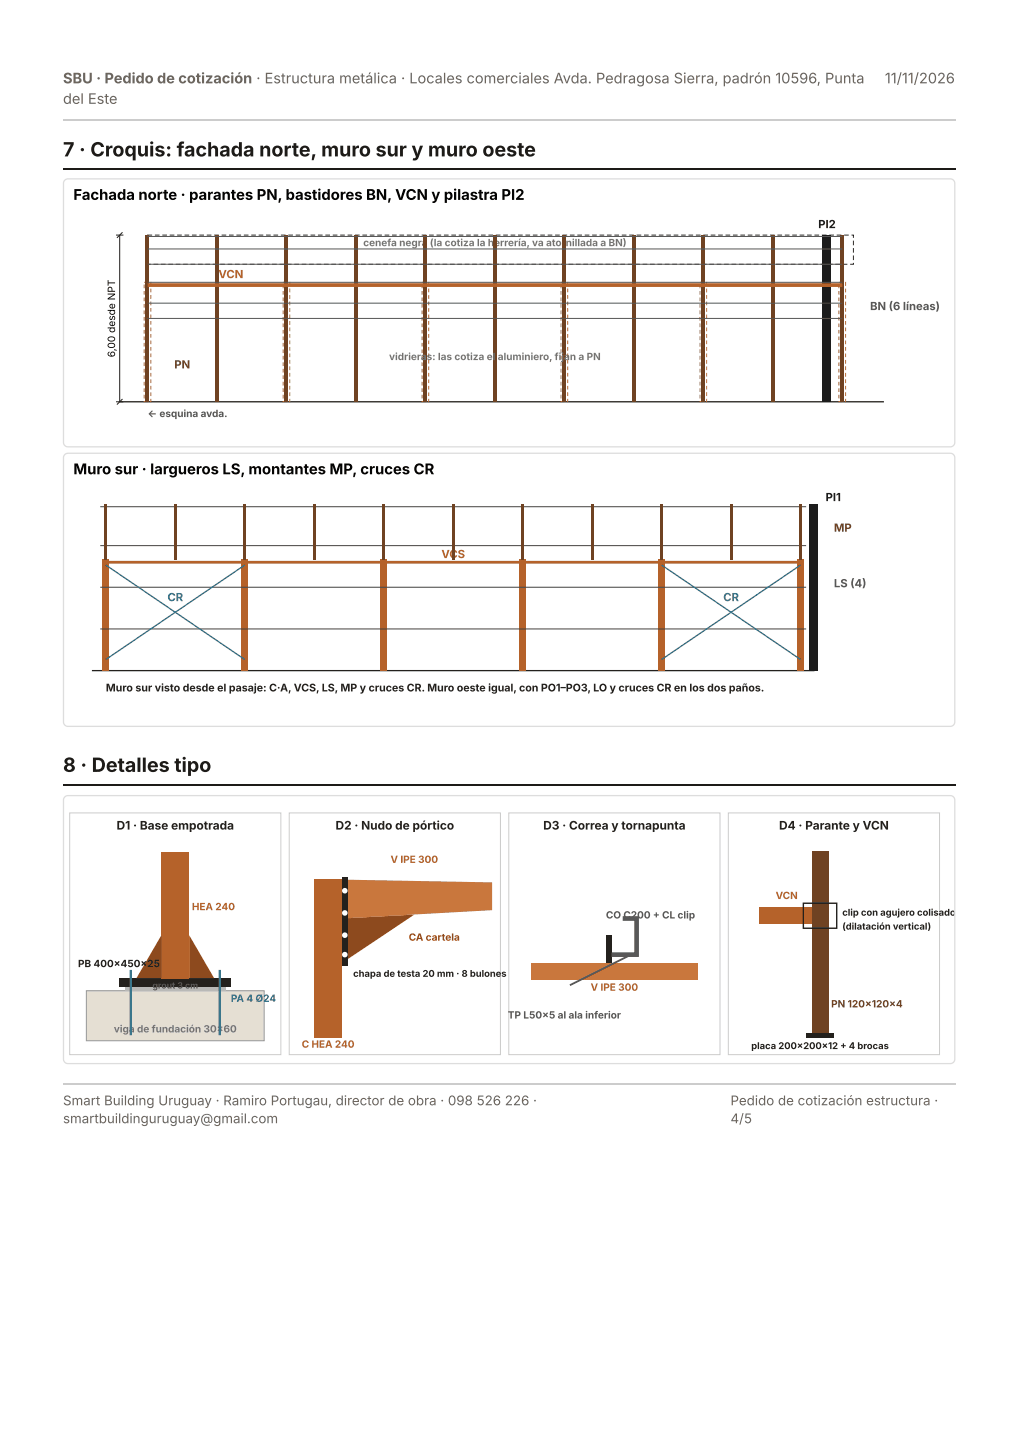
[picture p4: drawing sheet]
<svg xmlns="http://www.w3.org/2000/svg" width="210mm" height="297mm" viewBox="0 0 210 297" stroke-linecap="round" stroke-linejoin="round" font-family="sans-serif">
<path d="M13 24.7h184.1M13 223.7h184.1" fill="none" stroke="#ccc" stroke-width=".26"/>
<path d="M13 34.8h184.1M13 162.1h184.1" fill="none" stroke="#1d1b18" stroke-width=".26"/>
<path d="M13.4 37.2l.6-.3h182.1a.93 .93 0 0 1 .9 .9v53.5a.93 .93 0 0 1-.9 .9h-182.1a.93 .93 0 0 1-.9-.9v-53.5zM13.4 93.8l.6-.3h182.1a.93 .93 0 0 1 .9 1v54.5a.93 .93 0 0 1-.9 .9h-182.1a.93 .93 0 0 1-.9-.9v-54.5zM13.4 164.4l.6-.2h182.1a.93 .93 0 0 1 .9 .9v53.4a.93 .93 0 0 1-.9 1h-182.1a.93 .93 0 0 1-.9-1v-53.4z" fill="none" stroke="#ddd" stroke-width=".26"/>
<path d="M24.7 82.9h157.7" fill="none" stroke="#24211d" stroke-width=".27"/>
<path d="M32 48.4h.9v.2h-.9zM33.5 48.4h.9v.2h-.9zM35 48.4h1v.2h-1zM36.5 48.4h1v.2h-1zM38.1 48.4h.9v.2h-.9zM39.6 48.4h1v.2h-1zM41.1 48.4h1v.2h-1zM42.7 48.4h.9v.2h-.9zM44.2 48.4h.9v.2h-.9zM45.7 48.4h1v.2h-1zM47.2 48.4h1v.2h-1zM48.8 48.4h.9v.2h-.9zM50.3 48.4h1v.2h-1zM51.8 48.4h1v.2h-1zM53.4 48.4h.9v.2h-.9zM54.9 48.4h.9v.2h-.9zM56.4 48.4h1v.2h-1zM58 48.4h.9v.2h-.9zM59.5 48.4h.9v.2h-.9zM61 48.4h1v.2h-1zM62.5 48.4h1v.2h-1zM64.1 48.4h.9v.2h-.9zM65.6 48.4h1v.2h-1zM67.1 48.4h1v.2h-1zM68.7 48.4h.9v.2h-.9zM70.2 48.4h.9v.2h-.9zM71.7 48.4h1v.2h-1zM73.2 48.4h1v.2h-1zM74.8 48.4h.9v.2h-.9zM76.3 48.4h1v.2h-1zM77.8 48.4h1v.2h-1zM79.4 48.4h.9v.2h-.9zM80.9 48.4h.9v.2h-.9zM82.4 48.4h1v.2h-1zM83.9 48.4h1v.2h-1zM85.5 48.4h.9v.2h-.9zM87 48.4h1v.2h-1zM88.5 48.4h1v.2h-1zM90.1 48.4h.9v.2h-.9zM91.6 48.4h.9v.2h-.9zM93.1 48.4h1v.2h-1zM94.6 48.4h1v.2h-1zM96.2 48.4h.9v.2h-.9zM97.7 48.4h1v.2h-1zM99.2 48.4h1v.2h-1zM100.8 48.4h.9v.2h-.9zM102.3 48.4h.9v.2h-.9zM103.8 48.4h1v.2h-1zM105.3 48.4h1v.2h-1zM106.9 48.4h.9v.2h-.9zM108.4 48.4h1v.2h-1zM109.9 48.4h1v.2h-1zM111.5 48.4h.9v.2h-.9zM113 48.4h.9v.2h-.9zM114.5 48.4h1v.2h-1zM116 48.4h1v.2h-1zM117.6 48.4h.9v.2h-.9zM119.1 48.4h1v.2h-1zM120.6 48.4h1v.2h-1zM122.2 48.4h.9v.2h-.9zM123.7 48.4h1v.2h-1zM125.2 48.4h1v.2h-1zM126.8 48.4h.9v.2h-.9zM128.3 48.4h.9v.2h-.9zM129.8 48.4h1v.2h-1zM131.3 48.4h1v.2h-1zM132.9 48.4h.9v.2h-.9zM134.4 48.4h1v.2h-1zM135.9 48.4h1v.2h-1zM137.5 48.4h.9v.2h-.9zM139 48.4h.9v.2h-.9zM140.5 48.4h1v.2h-1zM142 48.4h1v.2h-1zM143.6 48.4h.9v.2h-.9zM145.1 48.4h1v.2h-1zM146.6 48.4h1v.2h-1zM148.2 48.4h.9v.2h-.9zM149.7 48.4h.9v.2h-.9zM151.2 48.4h1v.2h-1zM152.7 48.4h1v.2h-1zM154.3 48.4h.9v.2h-.9zM155.8 48.4h1v.2h-1zM157.3 48.4h1v.2h-1zM158.9 48.4h.9v.2h-.9zM160.4 48.4h.9v.2h-.9zM161.9 48.4h1v.2h-1zM163.4 48.4h1v.2h-1zM165 48.4h.9v.2h-.9zM166.5 48.4h1v.2h-1zM168 48.4h1v.2h-1zM169.6 48.4h.9v.2h-.9zM171.1 48.4h.9v.2h-.9zM172.6 48.4h1v.2h-1zM174.1 48.4h1v.2h-1zM175.7 48.4h.5v.7h-.2l.1-.6-.4 .1zM176 49.7h.2v.9h-.2zM176 51.2h.2v.9h-.2zM176 52.7h.2v1h-.2zM175.4 54.4l.7 .1-.1-.3h.2v.4h-.8zM173.9 54.4h.9v.2h-.9zM172.3 54.4h1v.2h-1zM170.8 54.4h1v.2h-1zM169.3 54.4h.9v.2h-.9zM167.7 54.4h1v.2h-1zM166.2 54.4h1v.2h-1zM164.7 54.4h.9v.2h-.9zM163.2 54.4h.9v.2h-.9zM161.6 54.4h1v.2h-1zM160.1 54.4h1v.2h-1zM158.6 54.4h.9v.2h-.9zM157 54.4h1v.2h-1zM155.5 54.4h1v.2h-1zM154 54.4h.9v.2h-.9zM152.5 54.4h.9v.2h-.9zM150.9 54.4h1v.2h-1zM149.4 54.4h1v.2h-1zM147.9 54.4h.9v.2h-.9zM146.3 54.4h1v.2h-1zM144.8 54.4h1v.2h-1zM143.3 54.4h.9v.2h-.9zM141.8 54.4h.9v.2h-.9zM140.2 54.4h1v.2h-1zM138.7 54.4h1v.2h-1zM137.2 54.4h.9v.2h-.9zM135.6 54.4h1v.2h-1zM134.1 54.4h1v.2h-1zM132.6 54.4h.9v.2h-.9zM131.1 54.4h.9v.2h-.9zM129.5 54.4h1v.2h-1zM128 54.4h1v.2h-1zM126.5 54.4h.9v.2h-.9zM124.9 54.4h1v.2h-1zM123.4 54.4h1v.2h-1zM121.9 54.4h.9v.2h-.9zM120.4 54.4h.9v.2h-.9zM118.8 54.4h1v.2h-1zM117.3 54.4h.9v.2h-.9zM115.8 54.4h.9v.2h-.9zM114.2 54.4h1v.2h-1zM112.7 54.4h1v.2h-1zM111.2 54.4h.9v.2h-.9zM109.6 54.4h1v.2h-1zM108.1 54.4h1v.2h-1zM106.6 54.4h.9v.2h-.9zM105.1 54.4h.9v.2h-.9zM103.5 54.4h1v.2h-1zM102 54.4h1v.2h-1zM100.5 54.4h.9v.2h-.9zM98.9 54.4h1v.2h-1zM97.4 54.4h1v.2h-1zM95.9 54.4h.9v.2h-.9zM94.4 54.4h.9v.2h-.9zM92.8 54.4h1v.2h-1zM91.3 54.4h1v.2h-1zM89.8 54.4h.9v.2h-.9zM88.2 54.4h1v.2h-1zM86.7 54.4h1v.2h-1zM85.2 54.4h.9v.2h-.9zM83.7 54.4h.9v.2h-.9zM82.1 54.4h1v.2h-1zM80.6 54.4h1v.2h-1zM79.1 54.4h.9v.2h-.9zM77.5 54.4h1v.2h-1zM76 54.4h1v.2h-1zM74.5 54.4h.9v.2h-.9zM73 54.4h.9v.2h-.9zM71.4 54.4h1v.2h-1zM69.9 54.4h1v.2h-1zM68.4 54.4h.9v.2h-.9zM66.8 54.4h1v.2h-1zM65.3 54.4h1v.2h-1zM63.8 54.4h.9v.2h-.9zM62.3 54.4h.9v.2h-.9zM60.7 54.4h1v.2h-1zM59.2 54.4h.9v.2h-.9zM57.7 54.4h.9v.2h-.9zM56.1 54.4h1v.2h-1zM54.6 54.4h1v.2h-1zM53.1 54.4h.9v.2h-.9zM51.5 54.4h1v.2h-1zM50 54.4h1v.2h-1zM48.5 54.4h.9v.2h-.9zM47 54.4h.9v.2h-.9zM45.4 54.4h1v.2h-1zM43.9 54.4h1v.2h-1zM42.4 54.4h.9v.2h-.9zM40.8 54.4h1v.2h-1zM39.3 54.4h1v.2h-1zM37.8 54.4h.9v.2h-.9zM36.3 54.4h.9v.2h-.9zM34.7 54.4h1v.2h-1zM33.2 54.4h1v.2h-1zM31.7 54.4h.9v.2h-.9zM30.3 54.2h.2l-.1 .3 .7-.1v.2h-.8zM30.3 52.7h.2v1h-.2zM30.3 51.2h.2v.9h-.2zM30.3 49.7h.2v.9h-.2zM30.3 48.4h1.1v.2l-1-.1 .1 .6h-.2z" fill="#1c1c1c"/>
<g fill="#b5622a">
<path d="M174.4 58.2h.2v.8h-.2zM174.4 59.6h.2v.7h-.2zM174.4 60.9h.2v.8h-.2zM174.4 62.2h.2v.8h-.2zM174.4 63.6h.2v.7h-.2zM174.4 64.9h.2v.8h-.2zM174.4 66.2h.2v.8h-.2zM174.4 67.6h.2v.7h-.2zM174.4 68.9h.2v.8h-.2zM174.4 70.3h.2v.7h-.2zM174.4 71.6h.2v.8h-.2zM174.4 72.9h.2v.8h-.2zM174.4 74.3h.2v.7h-.2zM174.4 75.6h.2v.8h-.2zM174.4 76.9h.2v.8h-.2zM174.4 78.3h.2v.7h-.2zM174.4 79.6h.2v.8h-.2zM174.4 81h.2v.7h-.2zM174.4 82.3h.2v.7h-.3v-.2l.2 .1zM173 82.8h.2l-.1 .1 .6-.1v.2h-.7zM173 81.5h.2v.7h-.2zM173 80.1h.2v.8h-.2zM173 78.8h.2v.7h-.2zM173 77.4h.2v.8h-.2zM173 76.1h.2v.8h-.2zM173 74.8h.2v.7h-.2zM173 73.4h.2v.8h-.2zM173 72.1h.2v.8h-.2zM173 70.8h.2v.7h-.2zM173 69.4h.2v.8h-.2zM173 68.1h.2v.7h-.2zM173 66.7h.2v.8h-.2zM173 65.4h.2v.8h-.2zM173 64.1h.2v.7h-.2zM173 62.7h.2v.8h-.2zM173 61.4h.2v.8h-.2zM173 60.1h.2v.7h-.2zM173 58.7h.2v.8h-.2zM173.1 58.2h.7v.2h-.7z"/>
<path d="M145.7 58.2h.2v.8h-.2zM145.7 59.6h.2v.7h-.2zM145.7 60.9h.2v.8h-.2zM145.7 62.2h.2v.8h-.2zM145.7 63.6h.2v.7h-.2zM145.7 64.9h.2v.8h-.2zM145.7 66.2h.2v.8h-.2zM145.7 67.6h.2v.7h-.2zM145.7 68.9h.2v.8h-.2zM145.7 70.3h.2v.7h-.2zM145.7 71.6h.2v.8h-.2zM145.7 72.9h.2v.8h-.2zM145.7 74.3h.2v.7h-.2zM145.7 75.6h.2v.8h-.2zM145.7 76.9h.2v.8h-.2zM145.7 78.3h.2v.7h-.2zM145.7 79.6h.2v.8h-.2zM145.7 81h.2v.7h-.2zM145.7 82.3h.2v.7h-.3v-.2l.2 .1zM144.3 82.8h.2l-.1 .1 .7-.1v.2h-.8zM144.3 81.5h.2v.7h-.2zM144.3 80.1h.2v.8h-.2zM144.3 78.8h.2v.7h-.2zM144.3 77.4h.2v.8h-.2zM144.3 76.1h.2v.8h-.2zM144.3 74.8h.2v.7h-.2zM144.3 73.4h.2v.8h-.2zM144.3 72.1h.2v.8h-.2zM144.3 70.8h.2v.7h-.2zM144.3 69.4h.2v.8h-.2zM144.3 68.1h.2v.7h-.2zM144.3 66.7h.2v.8h-.2zM144.3 65.4h.2v.8h-.2zM144.3 64.1h.2v.7h-.2zM144.3 62.7h.2v.8h-.2zM144.3 61.4h.2v.8h-.2zM144.3 60.1h.2v.7h-.2zM144.3 58.7h.2v.8h-.2zM144.4 58.2h.8v.2h-.8z"/>
<path d="M117.1 58.2h.1v.8h-.2zM117 59.6h.2v.7h-.2zM117 60.9h.2v.8h-.2zM117 62.2h.2v.8h-.2zM117 63.6h.2v.7h-.2zM117 64.9h.2v.8h-.2zM117 66.2h.2v.8h-.2zM117 67.6h.2v.7h-.2zM117 68.9h.2v.8h-.2zM117 70.3h.2v.7h-.2zM117 71.6h.2v.8h-.2zM117 72.9h.2v.8h-.2zM117 74.3h.2v.7h-.2zM117 75.6h.2v.8h-.2zM117 76.9h.2v.8h-.2zM117 78.3h.2v.7h-.2zM117 79.6h.2v.8h-.2zM117 81h.2v.7h-.2zM117 82.3h.2v.7h-.2v-.2l.1 .1zM115.6 82.8h.2l-.1 .1 .7-.1v.2h-.8zM115.6 81.5h.2v.7h-.2zM115.6 80.1h.2v.8h-.2zM115.6 78.8h.2v.7h-.2zM115.6 77.4h.2v.8h-.2zM115.6 76.1h.2v.8h-.2zM115.6 74.8h.2v.7h-.2zM115.6 73.4h.2v.8h-.2zM115.6 72.1h.2v.8h-.2zM115.6 70.8h.2v.7h-.2zM115.6 69.4h.2v.8h-.2zM115.6 68.1h.2v.7h-.2zM115.6 66.7h.2v.8h-.2zM115.6 65.4h.2v.8h-.2zM115.6 64.1h.2v.7h-.2zM115.6 62.7h.2v.8h-.2zM115.6 61.4h.2v.8h-.2zM115.6 60.1h.2v.7h-.2zM115.6 58.7h.2v.8h-.2zM115.7 58.2h.8v.2h-.8z"/>
<path d="M88.4 58.2h.1v.8h-.1zM88.4 59.6h.1v.7h-.1zM88.4 60.9h.1v.8h-.1zM88.4 62.2h.1v.8h-.1zM88.4 63.6h.1v.7h-.1zM88.4 64.9h.1v.8h-.1zM88.4 66.2h.1v.8h-.1zM88.4 67.6h.1v.7h-.1zM88.4 68.9h.1v.8h-.1zM88.4 70.3h.1v.7h-.1zM88.4 71.6h.1v.8h-.1zM88.4 72.9h.1v.8h-.1zM88.4 74.3h.1v.7h-.1zM88.4 75.6h.1v.8h-.1zM88.4 76.9h.1v.8h-.1zM88.4 78.3h.1v.7h-.1zM88.4 79.6h.1v.8h-.1zM88.4 81h.1v.7h-.1zM88.4 82.3h.1v.7h-.2v-.2l.2 .1zM87 82.8h.2l-.1 .1 .6-.1v.2h-.7zM87 81.5h.2v.7h-.2zM87 80.1h.2v.8h-.2zM87 78.8h.2v.7h-.2zM87 77.4h.2v.8h-.2zM87 76.1h.2v.8h-.2zM87 74.8h.2v.7h-.2zM87 73.4h.2v.8h-.2zM87 72.1h.2v.8h-.2zM87 70.8h.2v.7h-.2zM87 69.4h.2v.8h-.2zM87 68.1h.2v.7h-.2zM87 66.7h.2v.8h-.2zM87 65.4h.2v.8h-.2zM87 64.1h.2v.7h-.2zM87 62.7h.2v.8h-.2zM87 61.4h.2v.8h-.2zM87 60.1h.2v.7h-.2zM87 58.7h.2v.8h-.2zM87.1 58.2h.7v.2h-.7z"/>
<path d="M59.7 58.2h.2v.8h-.2zM59.7 59.6h.2v.7h-.2zM59.7 60.9h.2v.8h-.2zM59.7 62.2h.2v.8h-.2zM59.7 63.6h.2v.7h-.2zM59.7 64.9h.2v.8h-.2zM59.7 66.2h.2v.8h-.2zM59.7 67.6h.2v.7h-.2zM59.7 68.9h.2v.8h-.2zM59.7 70.3h.2v.7h-.2zM59.7 71.6h.2v.8h-.2zM59.7 72.9h.2v.8h-.2zM59.7 74.3h.2v.7h-.2zM59.7 75.6h.2v.8h-.2zM59.7 76.9h.2v.8h-.2zM59.7 78.3h.2v.7h-.2zM59.7 79.6h.2v.8h-.2zM59.7 81h.2v.7h-.2zM59.7 82.3h.2v.7h-.3v-.2l.2 .1zM58.3 82.8h.2l-.1 .1 .7-.1v.2h-.8zM58.3 81.5h.2v.7h-.2zM58.3 80.1h.2v.8h-.2zM58.3 78.8h.2v.7h-.2zM58.3 77.4h.2v.8h-.2zM58.3 76.1h.2v.8h-.2zM58.3 74.8h.2v.7h-.2zM58.3 73.4h.2v.8h-.2zM58.3 72.1h.2v.8h-.2zM58.3 70.8h.2v.7h-.2zM58.3 69.4h.2v.8h-.2zM58.3 68.1h.2v.7h-.2zM58.3 66.7h.2v.8h-.2zM58.3 65.4h.2v.8h-.2zM58.3 64.1h.2v.7h-.2zM58.3 62.7h.2v.8h-.2zM58.3 61.4h.2v.8h-.2zM58.3 60.1h.2v.7h-.2zM58.3 58.7h.2v.8h-.2zM58.4 58.2h.8v.2h-.8z"/>
<path d="M31.1 58.2h.1v.8h-.2zM31 59.6h.2v.7h-.2zM31 60.9h.2v.8h-.2zM31 62.2h.2v.8h-.2zM31 63.6h.2v.7h-.2zM31 64.9h.2v.8h-.2zM31 66.2h.2v.8h-.2zM31 67.6h.2v.7h-.2zM31 68.9h.2v.8h-.2zM31 70.3h.2v.7h-.2zM31 71.6h.2v.8h-.2zM31 72.9h.2v.8h-.2zM31 74.3h.2v.7h-.2zM31 75.6h.2v.8h-.2zM31 76.9h.2v.8h-.2zM31 78.3h.2v.7h-.2zM31 79.6h.2v.8h-.2zM31 81h.2v.7h-.2zM31 82.3h.2v.7h-.2v-.2l.1 .1zM29.6 82.8h.2l-.1 .1 .7-.1v.2h-.8zM29.6 81.5h.2v.7h-.2zM29.6 80.1h.2v.8h-.2zM29.6 78.8h.2v.7h-.2zM29.6 77.4h.2v.8h-.2zM29.6 76.1h.2v.8h-.2zM29.6 74.8h.2v.7h-.2zM29.6 73.4h.2v.8h-.2zM29.6 72.1h.2v.8h-.2zM29.6 70.8h.2v.7h-.2zM29.6 69.4h.2v.8h-.2zM29.6 68.1h.2v.7h-.2zM29.6 66.7h.2v.8h-.2zM29.6 65.4h.2v.8h-.2zM29.6 64.1h.2v.7h-.2zM29.6 62.7h.2v.8h-.2zM29.6 61.4h.2v.8h-.2zM29.6 60.1h.2v.7h-.2zM29.6 58.7h.2v.8h-.2zM29.7 58.2h.8v.2h-.8z"/>
</g>
<g fill="#6f4222">
<path d="M173.4 48.5h.7v34.4h-.7z"/>
<path d="M159.1 48.5h.7v34.4h-.7z"/>
<path d="M144.8 48.5h.6v34.4h-.6z"/>
<path d="M130.4 48.5h.7v34.4h-.7z"/>
<path d="M116.1 48.5h.7v34.4h-.7z"/>
<path d="M101.8 48.5h.6v34.4h-.6z"/>
<path d="M87.4 48.5h.7v34.4h-.7z"/>
<path d="M73.1 48.5h.7v34.4h-.7z"/>
<path d="M58.8 48.5h.6v34.4h-.6z"/>
<path d="M44.4 48.5h.7v34.4h-.7z"/>
<path d="M30.1 48.5h.7v34.4h-.7z"/>
</g>
<path d="M169.8 48.5h1.7v34.4h-1.7z" fill="#1c1c1c"/>
<path d="M30.4 58.3h143.4M30.4 54.5h143.4M30.4 51.4h143.4M30.4 48.8h143.4M30.4 65.7h143.4M30.4 62.6h143.4" fill="none" stroke="#555" stroke-width=".21"/>
<path d="M30.4 58.8h143.4" fill="none" stroke="#b5622a" stroke-width=".76" stroke-linecap="butt"/>
<path d="M23.9 48.5h1.6M24.7 48.5v34.4M25.3 47.9l-1.2 1.2M23.9 82.9h1.6M25.3 82.3l-1.2 1.2" fill="none" stroke="#24211d" stroke-width=".21"/>
<path d="M19 138.4h149" fill="none" stroke="#24211d" stroke-width=".27"/>
<g fill="#b5622a">
<path d="M21.1 115.4h1.4v23h-1.4z"/>
<path d="M49.8 115.4h1.4v23h-1.4z"/>
<path d="M78.5 115.4h1.4v23h-1.4z"/>
<path d="M107.1 115.4h1.4v23h-1.4z"/>
<path d="M135.8 115.4h1.4v23h-1.4z"/>
<path d="M164.5 115.4h1.4v23h-1.4z"/>
</g>
<path d="M21.8 116h143.4" fill="none" stroke="#b5622a" stroke-width=".57"/>
<path d="M20.7 112.6h145.6M20.7 104.6h145.6M20.7 129.8h145.6M20.7 121.2h145.6" fill="none" stroke="#555" stroke-width=".23"/>
<g fill="#6f4222">
<path d="M21.6 104h.5v11.4h-.5z"/>
<path d="M35.9 104h.5v11.4h-.5z"/>
<path d="M50.3 104h.4v11.4h-.4z"/>
<path d="M64.6 104h.5v11.4h-.5z"/>
<path d="M78.9 104h.5v11.4h-.5z"/>
<path d="M93.3 104h.4v11.4h-.4z"/>
<path d="M107.6 104h.5v11.4h-.5z"/>
<path d="M121.9 104h.5v11.4h-.5z"/>
<path d="M136.3 104h.4v11.4h-.4z"/>
<path d="M150.6 104h.5v11.4h-.5z"/>
<path d="M164.9 104h.5v11.4h-.5z"/>
</g>
<path d="M21.8 116.6l28.7 19.5M50.5 116.6l-28.7 19.5M136.5 116.6l28.7 19.5M165.2 116.6l-28.7 19.5" fill="none" stroke="#2f6f86" stroke-width=".27"/>
<path d="M166.9 104h1.7v34.4h-1.7z" fill="#1c1c1c"/>
<path d="M14.4 167.7h43.6v49.9h-43.6z" fill="#fff"/>
<path d="M14.4 167.7h43.6v49.9h-43.6z" fill="none" stroke="#ccc" stroke-width=".21"/>
<path d="M17.8 204.4h36.7v10.4h-36.7z" fill="#e5dfd3"/>
<path d="M17.8 204.4h36.7v10.4h-36.7z" fill="none" stroke="#999" stroke-width=".21"/>
<path d="M25.8 203.6h20.7v.8h-20.7z" fill="#bbb"/>
<path d="M24.7 201.9h22.9v1.7h-22.9z" fill="#24211d"/>
<path d="M33.3 175.8h5.7v26.1h-5.7z" fill="#b5622a"/>
<g fill="#8d4a1e">
<path d="M33.3 193v8.9h-5.2z"/>
<path d="M39 193l5.2 8.9h-5.2z"/>
</g>
<path d="M27 200.1v13.5M45.3 200.1v13.5" fill="none" stroke="#2f6f86" stroke-width=".48"/>
<path d="M59.7 167.7h43.5v49.9h-43.5z" fill="#fff"/>
<path d="M59.7 167.7h43.5v49.9h-43.5z" fill="none" stroke="#ccc" stroke-width=".21"/>
<path d="M64.8 181.5h5.8v32.7h-5.8z" fill="#b5622a"/>
<path d="M70.6 181.5l30.9 .6v5.7l-30.9 1.7z" fill="#c9773d"/>
<path d="M70.6 189.5l14.9-.8-14.9 10z" fill="#8d4a1e"/>
<path d="M70.6 180.9h1.1v18.4h-1.1z" fill="#24211d"/>
<g fill="#fff">
<path d="M105 167.7h43.5v49.9h-43.5z"/>
<circle cx="71.1" cy="197" r=".57"/>
<circle cx="71.1" cy="193" r=".57"/>
<circle cx="71.1" cy="188.4" r=".57"/>
<circle cx="71.1" cy="183.8" r=".57"/>
</g>
<path d="M105 167.7h43.5v49.9h-43.5z" fill="none" stroke="#ccc" stroke-width=".21"/>
<path d="M109.6 198.7h34.4v3.4h-34.4z" fill="#c9773d"/>
<path d="M125 193h1.2v5.7h-1.2z" fill="#24211d"/>
<path d="M128.5 189.5h2.8v7.5h-5.1" fill="none" stroke="#555" stroke-width=".96" stroke-linecap="butt"/>
<path d="M130.2 197l-12.6 6.3" fill="none" stroke="#555" stroke-width=".38"/>
<path d="M150.3 167.7h43.5v49.9h-43.5z" fill="#fff"/>
<path d="M150.3 167.7h43.5v49.9h-43.5z" fill="none" stroke="#ccc" stroke-width=".21"/>
<path d="M167.5 175.8h3.4v38.4h-3.4z" fill="#6f4222"/>
<path d="M156.6 187.2h10.9v3.5h-10.9z" fill="#b5622a"/>
<path d="M165.7 186.4h6.9v5.1h-6.9z" fill="none" stroke="#24211d" stroke-width=".29"/>
<path d="M166.3 213.3h5.7v.9h-5.7z" fill="#24211d"/>
<g font-size="4.1" fill="#1d1b18">
<text x="13" y="32.3">7 · Croquis: fachada norte, muro sur y muro oeste</text>
<text x="13" y="159.3">8 · Detalles tipo</text>
</g>
<g font-size="3.1">
<text x="15.1" y="41.2">Fachada norte · parantes PN, bastidores BN, VCN y pilastra PI2</text>
<text x="15.1" y="97.9">Muro sur · largueros LS, montantes MP, cruces CR</text>
</g>
<g font-size="3" fill="#6c655c">
<text x="13" y="17.2">SBU · Pedido de cotización · Estructura metálica · Locales comerciales Avda. Pedragosa Sierra, padrón 10596, Punta</text>
<text x="182.6" y="17.2">11/11/2026</text>
<text x="13" y="21.4">del Este</text>
</g>
<g font-size="2.8" fill="#6c655c">
<text x="13" y="228.1">Smart Building Uruguay · Ramiro Portugau, director de obra · 098</text>
<text x="13" y="231.8">smartbuildinguruguay@gmail.com</text>
<text x="98.3" y="228.1">526</text>
<text x="104.1" y="228.1">226 ·</text>
<text x="150.7" y="228.1">Pedido de cotización estructura ·</text>
<text x="150.7" y="231.8">4/5</text>
</g>
<g font-size="2.5" fill="#24211d">
<text x="24" y="171.2">D1 · Base empotrada</text>
<text x="69.2" y="171.2">D2 · Nudo de pórtico</text>
<text x="112.1" y="171.2">D3 · Correa y tornapunta</text>
<text x="160.7" y="171.2">D4 · Parante y VCN</text>
</g>
<g font-size="2.3" fill="#1c1c1c">
<text x="168.8" y="47.1">PI2</text>
<text x="170.3" y="103.4">PI1</text>
</g>
<g font-size="2.3" fill="#b5622a">
<text x="45.1" y="57.4">VCN</text>
<text x="91.1" y="115.2">VC</text>
<text x="94.4" y="115.2">S</text>
</g>
<g font-size="2.3" fill="#555">
<text x="179.5" y="64">BN (6 líneas)</text>
<text x="172" y="121.2">LS (4)</text>
</g>
<g font-size="2.3" fill="#6f4222">
<text x="36" y="76">PN</text>
<text x="172" y="109.7">MP</text>
</g>
<g font-size="2.3" fill="#2f6f86">
<text x="34.5" y="124">CR</text>
<text x="149.2" y="124">CR</text>
</g>
<text font-size="2.2" fill="#24211d" x="21.8" y="142.7">Muro sur visto desde el pasaje: C·A, VCS, LS, MP y cruces CR. Muro oeste igual, con PO1–PO3, LO y cruces CR en los dos paños.</text>
<g font-size="2.1" fill="#777">
<text x="74.9" y="50.8">cenefa negra</text>
<text x="88.7" y="50.8">(la cotiza la h</text>
<text x="101.9" y="50.8">errería, va ator</text>
<text x="116.7" y="50.8">nillada a BN)</text>
<text x="80.3" y="74.3">vidriera</text>
<text x="88" y="74.3">s: las cotiza el</text>
<text x="102.7" y="74.3">aluminiero, fij</text>
<text x="116.4" y="74.3">an a PN</text>
<text x="23.5" y="213">viga de fundación 30×</text>
<text x="46.1" y="213">60</text>
</g>
<text font-size="2.1" x="23.7" y="73.7" transform="rotate(-90 23.7 73.7)">6,00 desde NPT</text>
<g font-size="2.1" fill="#555">
<text x="30.4" y="86.1">← esquina avda.</text>
<text x="125" y="189.5">CO C200 + CL clip</text>
<text x="104.8" y="210.2">TP L50×5 al ala inferior</text>
</g>
<g font-size="2.1" fill="#b5622a">
<text x="80.6" y="178.1">V IPE 300</text>
<text x="160" y="185.5">VCN</text>
<text x="39.6" y="187.8">HEA 240</text>
<text x="121.8" y="204.4">V IPE 300</text>
<text x="62.2" y="216.2">C HEA 240</text>
</g>
<text font-size="2.1" fill="#8d4a1e" x="84.3" y="194.1">CA cartela</text>
<text font-size="2.1" fill="#24211d" x="16.1" y="199.6">PB 400×450×25</text>
<text font-size="2.1" fill="#2f6f86" x="47.6" y="206.7">PA 4 Ø24</text>
<text font-size="2.1" fill="#6f4222" x="171.5" y="207.9">PN 120×120×4</text>
<g font-size="1.9" fill="#24211d">
<text x="173.8" y="189">clip con agujero colisado</text>
<text x="173.8" y="191.8">(dilatación vertical)</text>
<text x="72.9" y="201.6">chapa de testa 20 mm · 8 bulone</text>
<text x="103.4" y="201.6">s M20</text>
<text x="155" y="216.5">placa 200×200×12 + 4 brocas</text>
</g>
<text font-size="1.8" fill="#555" x="31.4" y="204">grout 3 cm</text>
</svg>
